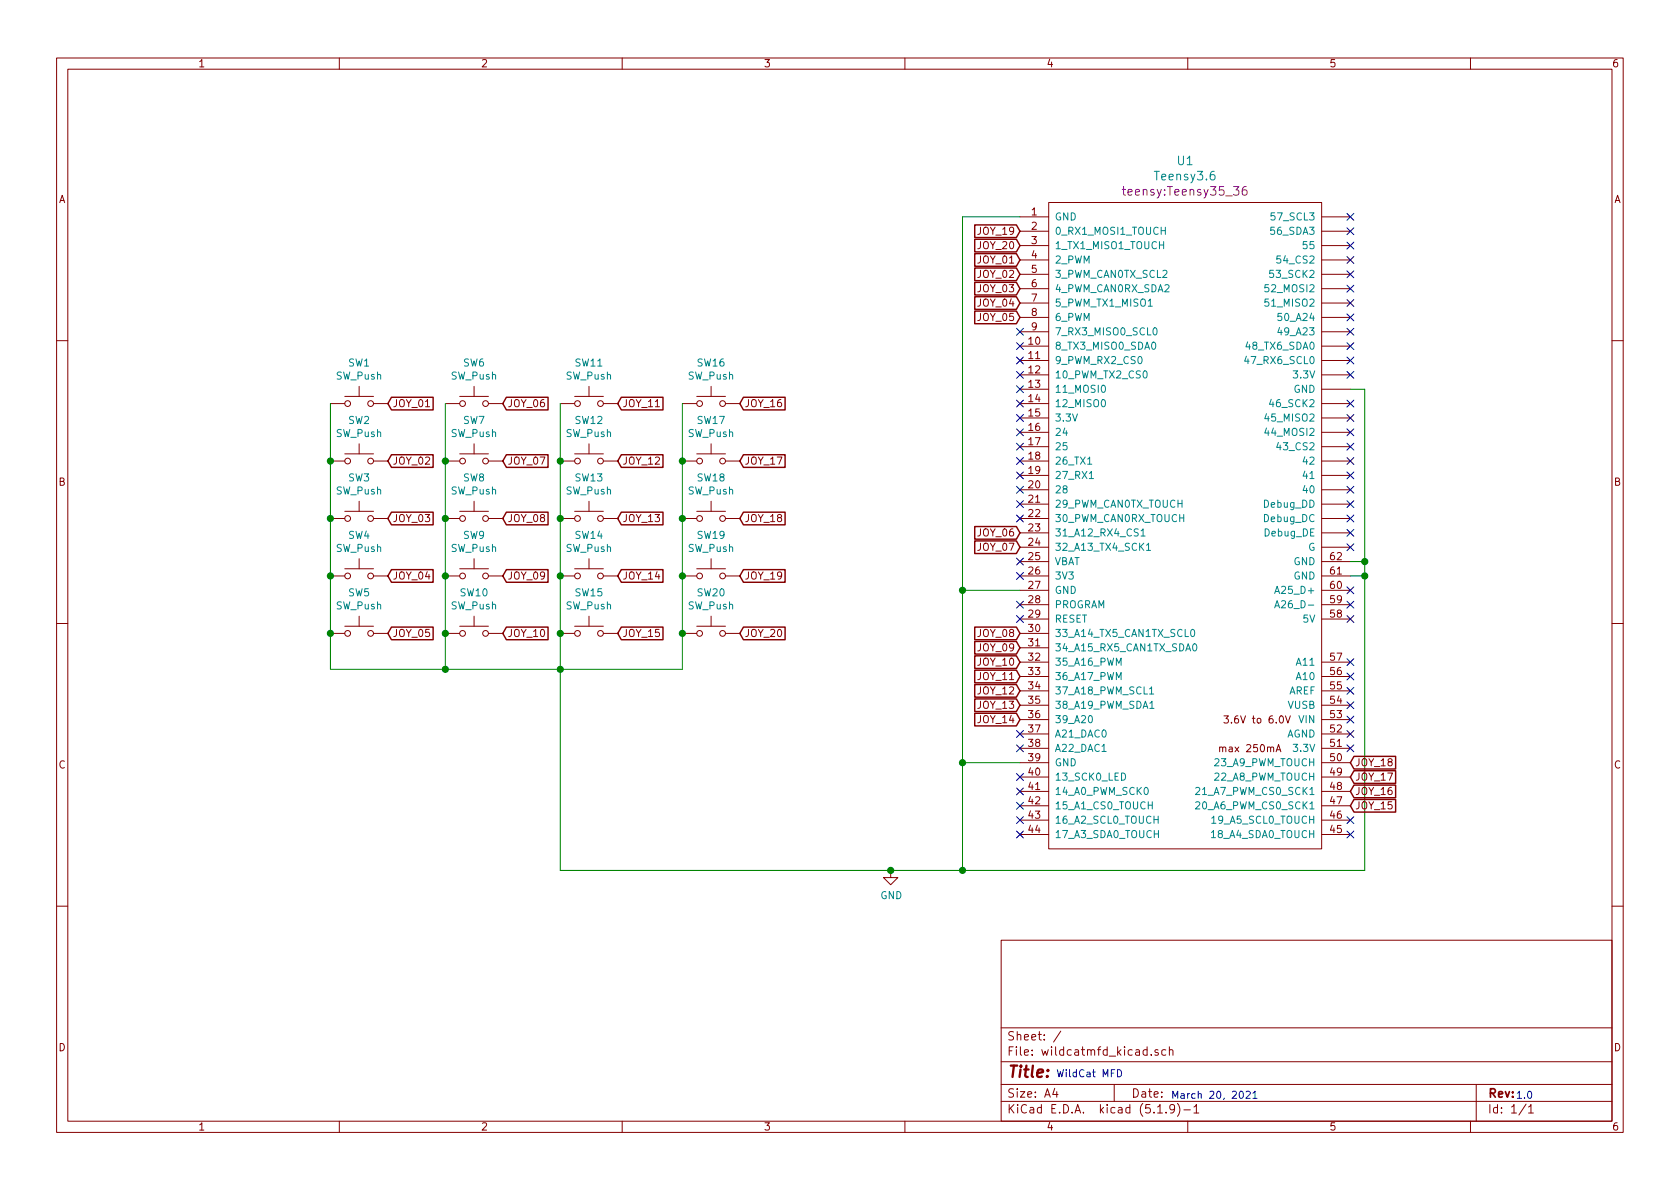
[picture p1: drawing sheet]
<svg xmlns="http://www.w3.org/2000/svg" width="297mm" height="210mm" viewBox="0 0 297 210" stroke-linecap="round" stroke-linejoin="round" font-family="sans-serif">
<g fill="none" stroke="#840000" stroke-width=".18">
<path d="M10 10.3h277v189.9h-277zM12 12.2h273v186.1h-273zM60 10.3v1.9M110 10.3v1.9M160 10.3v1.9M210 10.3v1.9M260 10.3v1.9M180.3 38.3h5.1M185.4 35.8h48.3v114.3h-48.3zM233.7 38.3h5.1M180.3 40.9h5.1M180.3 43.4h5.1"/>
<path d="M180.3 46h5.1M180.3 48.5h5.1M180.3 51h5.1M180.3 53.6h5.1M180.3 56.1h5.1M180.3 58.7h5.1M233.7 40.9h5.1M233.7 43.4h5.1M233.7 46h5.1M233.7 48.5h5.1M233.7 51h5.1M233.7 53.6h5.1"/>
<path d="M233.7 56.1h5.1M233.7 58.7h5.1M10 60.2h2M58.4 71.4h2.6M61 70.1h5M63.5 68.3v1.8M63.5 78.5v1.8M66 71.4h2.6M78.7 71.4h2.6M81.3 70.1h5.1M83.8 68.3v1.8M83.8 78.5v1.8"/>
<path d="M86.4 71.4h2.5M99.1 71.4h2.5M101.6 70.1h5.1M104.1 68.3v1.8M104.1 78.5v1.8M106.7 71.4h2.5M120.6 71.4h2.6M123.2 70.1h5.1M125.7 68.3v1.8M125.7 78.5v1.8M128.3 71.4h2.5M180.3 71.4h5.1"/>
<path d="M180.3 61.2h5.1M180.3 63.7h5.1M180.3 66.3h5.1M180.3 68.8h5.1M180.3 73.9h5.1M180.3 76.4h5.1M180.3 79h5.1M233.7 71.4h5.1M233.7 61.2h5.1M233.7 63.7h5.1M233.7 66.3h5.1M233.7 68.8h5.1"/>
<path d="M233.7 73.9h5.1M233.7 76.4h5.1M233.7 79h5.1M285 60.2h2M58.4 91.7h2.6M58.4 81.5h2.6M61 90.4h5M61 80.3h5M63.5 88.6v1.8M63.5 98.8v1.8M66 91.7h2.6M66 81.5h2.6"/>
<path d="M78.7 91.7h2.6M78.7 81.5h2.6M81.3 90.4h5.1M81.3 80.3h5.1M83.8 88.6v1.8M83.8 98.8v1.8M86.4 91.7h2.5M86.4 81.5h2.5M99.1 91.7h2.5M99.1 81.5h2.5M101.6 90.4h5.1M101.6 80.3h5.1"/>
<path d="M104.1 88.6v1.8M104.1 98.8v1.8M106.7 91.7h2.5M106.7 81.5h2.5M120.6 91.7h2.6M120.6 81.5h2.6M123.2 90.4h5.1M123.2 80.3h5.1M125.7 88.6v1.8M125.7 98.8v1.8M128.3 91.7h2.5M128.3 81.5h2.5"/>
<path d="M180.3 91.7h5.1M180.3 81.5h5.1M180.3 84.1h5.1M180.3 86.6h5.1M180.3 89.1h5.1M180.3 94.2h5.1M180.3 96.8h5.1M180.3 99.3h5.1M233.7 91.7h5.1M233.7 81.5h5.1M233.7 84.1h5.1M233.7 86.6h5.1"/>
<path d="M233.7 89.1h5.1M233.7 94.2h5.1M233.7 96.8h5.1M233.7 99.3h5.1M10 110.3h2M58.4 101.8h2.6M58.4 112h2.6M61 100.6h5M61 110.7h5M63.5 109v1.7M66 101.8h2.6M66 112h2.6"/>
<path d="M78.7 101.8h2.6M78.7 112h2.6M81.3 100.6h5.1M81.3 110.7h5.1M83.8 109v1.7M86.4 101.8h2.5M86.4 112h2.5M99.1 101.8h2.5M99.1 112h2.5M101.6 100.6h5.1M101.6 110.7h5.1M104.1 109v1.7"/>
<path d="M106.7 101.8h2.5M106.7 112h2.5M120.6 101.8h2.6M120.6 112h2.6M123.2 100.6h5.1M123.2 110.7h5.1M125.7 109v1.7M128.3 101.8h2.5M128.3 112h2.5M180.3 101.8h5.1M180.3 112h5.1M180.3 104.4h5.1"/>
<path d="M180.3 106.9h5.1M180.3 109.5h5.1M180.3 114.5h5.1M180.3 117.1h5.1M180.3 119.6h5.1M233.7 101.8h5.1M233.7 104.4h5.1M233.7 106.9h5.1M233.7 109.5h5.1M233.7 117.1h5.1M233.7 119.6h5.1M285 110.3h2"/>
<path d="M180.3 122.2h5.1M180.3 124.7h5.1M180.3 127.2h5.1M180.3 129.8h5.1M180.3 132.3h5.1M180.3 134.9h5.1M180.3 137.4h5.1M180.3 139.9h5.1M216.4 126.6h.8l-.4 .5 .3 .1 .1 .4-.3 .3-.5-.2M225.6 132.9l.5-1.2 .4 1.2M225.8 132.6h.5M227.3 126.6l.4 1.3 .4-1.3"/>
<path d="M233.7 122.2h5.1M233.7 124.7h5.1M233.7 127.2h5.1M233.7 129.8h5.1M233.7 132.3h5.1M233.7 134.9h5.1M233.7 137.4h5.1M233.7 139.9h5.1M157.5 153.9v1.3h1.2l-1.2 1.3-1.3-1.3h1.3M180.3 142.5h5.1M180.3 145h5.1M180.3 147.6h5.1"/>
<path d="M233.7 142.5h5.1M233.7 145h5.1M233.7 147.6h5.1M10 160.2h2M177 166.3h108v32h-108zM285 160.2h2M60 198.3v1.9M110 198.3v1.9M160 198.3v1.9M177 194.8h108M177 191.8h108M177 187.8h108"/>
<path d="M177 181.8h108M186.5 192.5l-.4 1h1M186.8 193v1M187.6 182.3l-1.3 2M197 191.8v3M203.6 186.5v.1M204.7 196.8h.8M204.7 185.7l-.3-.1-.2 .2 .1 .2 .4 .2v.3h-.5M206.1 185.7l-.4-.1-.3 .3 .1 .6 .2 .1 .4-.1M206.2 196.7v.1M206.8 185.7l.2-.1 .3 .1 .1 .9M206.8 185.1v1.5"/>
<path d="M207.7 196l-.1 .1a.48 .48 0 0 1-.6 .1l-.2-.2 .2-.6a.48 .48 0 0 1 .6 .1 1.27 1.27 0 0 1-.2 1.2l-.4 .1M208.2 195.1a1.71 1.71 0 0 1 0 2.3M209.3 196.3h1.2M210 198.3v1.9M211.1 195.8l.4-.5v1.5M211.1 196.8h.9M260 198.3v1.9M261 191.8v6.5M269.8 195.2l-1.2 2M270.3 195.8l.4-.5v1.5M270.3 196.8h.8"/>
<circle cx="61.5" cy="71.4" r=".51"/>
<circle cx="65.5" cy="71.4" r=".51"/>
<circle cx="81.8" cy="71.4" r=".51"/>
<circle cx="85.9" cy="71.4" r=".51"/>
<circle cx="102.1" cy="71.4" r=".51"/>
<circle cx="106.2" cy="71.4" r=".51"/>
<circle cx="123.7" cy="71.4" r=".51"/>
<circle cx="127.8" cy="71.4" r=".51"/>
<circle cx="61.5" cy="81.5" r=".51"/>
<circle cx="61.5" cy="91.7" r=".51"/>
<circle cx="65.5" cy="81.5" r=".51"/>
<circle cx="65.5" cy="91.7" r=".51"/>
<circle cx="81.8" cy="81.5" r=".51"/>
<circle cx="81.8" cy="91.7" r=".51"/>
<circle cx="85.9" cy="91.7" r=".51"/>
<circle cx="85.9" cy="81.5" r=".51"/>
<circle cx="102.1" cy="81.5" r=".51"/>
<circle cx="102.1" cy="91.7" r=".51"/>
<circle cx="106.2" cy="91.7" r=".51"/>
<circle cx="106.2" cy="81.5" r=".51"/>
<circle cx="123.7" cy="81.5" r=".51"/>
<circle cx="123.7" cy="91.7" r=".51"/>
<circle cx="127.8" cy="81.5" r=".51"/>
<circle cx="127.8" cy="91.7" r=".51"/>
<circle cx="61.5" cy="112" r=".51"/>
<circle cx="61.5" cy="101.8" r=".51"/>
<circle cx="65.5" cy="112" r=".51"/>
<circle cx="65.5" cy="101.8" r=".51"/>
<circle cx="81.8" cy="101.8" r=".51"/>
<circle cx="81.8" cy="112" r=".51"/>
<circle cx="85.9" cy="101.8" r=".51"/>
<circle cx="85.9" cy="112" r=".51"/>
<circle cx="102.1" cy="112" r=".51"/>
<circle cx="102.1" cy="101.8" r=".51"/>
<circle cx="106.2" cy="101.8" r=".51"/>
<circle cx="106.2" cy="112" r=".51"/>
<circle cx="123.7" cy="112" r=".51"/>
<circle cx="123.7" cy="101.8" r=".51"/>
<circle cx="127.8" cy="112" r=".51"/>
<circle cx="127.8" cy="101.8" r=".51"/>
</g>
<g fill="none" stroke="#008484" stroke-width=".18">
<path d="M203 54.1h.7M204 58.1l.2-.1a.69 .69 0 0 1 .4 .6 .69 .69 0 0 1-.4 .6l-.3-.2v-.3zM224.3 52.9h-.6l-.1 .6 .5-.1 .3 .2v.3l-.3 .2-.5-.1M224.3 50.3h-.6l-.1 .6 .5-.1 .3 .3v.3l-.3 .2-.5-.1M194.8 70.8l.2-.1a.67 .67 0 0 1 .5 .6 .67 .67 0 0 1-.5 .6l-.3-.5zM194.9 68.2l.1-.1a.67 .67 0 0 1 .5 .7 .67 .67 0 0 1-.5 .6 .83 .83 0 0 1-.1-1.2zM203.7 60.6l.2-.1a.67 .67 0 0 1 .5 .6 .67 .67 0 0 1-.5 .7l-.3-.5zM220.4 63l-.3 .9h.8M223.9 75.7l-.3 .9h.8M223.9 73.1l-.3 .9h.8M192.3 82.1h.7M192.6 84.6h.7"/>
<path d="M201.8 93.9l.3-.4v1.3M201.8 94.8h.7M202.7 96.4l.4-.3v1.2M202.7 97.3h.7M210.7 111.4l.1-.1a.69 .69 0 0 1 .4 .6 .69 .69 0 0 1-.4 .7 .83 .83 0 0 1-.1-1.2zM211 114l.2-.2a.67 .67 0 0 1 .4 .7 .67 .67 0 0 1-.4 .6l-.3-.2v-.3zM225.4 107.5l.4-1.3 .4 1.3M225.4 104.9l.4-1.2 .4 1.2M225.5 107.1h.6M225.5 104.6h.6M192.6 126.6l.1-.1a.69 .69 0 0 1 .5 .7 .69 .69 0 0 1-.5 .6 .83 .83 0 0 1-.1-1.2zM194.8 132.9h.8"/>
<path d="M198.3 136.7a.64 .64 0 0 1 .7 .6 .64 .64 0 0 1-.7 .7zM202.4 139.4l.2-.2a.67 .67 0 0 1 .4 .7 .67 .67 0 0 1-.4 .6l-.3-.2v-.3zM203.3 121.8l.3-.3v1.2M203.3 122.7h.7M203.3 125.3h.7M211.4 139.4l.5-.2 .2 .4-.7 .9h.7M203 142.4h.7M203.7 141.8v1.2M204 144.9h.8M204.8 144.3v1.3M211.4 141.9l.5-.1 .2 .3-.7 .9h.7"/>
</g>
<path d="M198.4 33.5h.6M220.3 33a.59 .59 0 0 0-.7 .6v.6l.2 .2 .4 .1 .2-.1 .1-.5-.2-.3h-.4l-.3 .3" fill="none" stroke="#840084" stroke-width=".18"/>
<path d="M180.3 38.3h-10.1v115.6M58.4 71.4v47h62.2v-47M78.7 71.4v47M238.8 68.8h2.5v85.1h-142.2v-82.5M238.8 99.3h2.5M170.2 104.4h10.1M238.8 101.8h2.5M170.2 134.9h10.1" fill="none" stroke="#008400" stroke-width=".18"/>
<g fill="none" stroke="#840000" stroke-width=".25">
<path d="M172.3 39.8h7.4l.6 1.1-.6 1.1h-7.4zM172.3 44.9h7.4l.6 1.1-.6 1.1h-7.4zM172.3 42.3h7.4l.6 1.1-.6 1.1h-7.4zM172.3 49.9h7.4l.6 1.1-.6 1.2h-7.4zM172.3 47.4h7.4l.6 1.1-.6 1.1h-7.4zM172.3 52.5h7.4l.6 1.1-.6 1.1h-7.4zM172.3 55h7.4l.6 1.1-.6 1.1h-7.4zM69.2 70.3h7.4v2.2h-7.4l-.6-1.1zM89.5 70.3h7.4v2.2h-7.4l-.6-1.1zM109.9 70.3h7.3v2.2h-7.3l-.7-1.1zM131.4 70.3h7.4v2.2h-7.4l-.6-1.1zM69.2 90.6h7.4v2.2h-7.4l-.6-1.1z"/>
<path d="M69.2 80.4h7.4v2.2h-7.4l-.6-1.1zM89.5 80.4h7.4v2.2h-7.4l-.6-1.1zM89.5 90.6h7.4v2.2h-7.4l-.6-1.1zM109.9 90.6h7.3v2.2h-7.3l-.7-1.1zM109.9 80.4h7.3v2.2h-7.3l-.7-1.1zM131.4 90.6h7.4v2.2h-7.4l-.6-1.1zM131.4 80.4h7.4v2.2h-7.4l-.6-1.1zM172.3 95.7h7.4l.6 1.1-.6 1.1h-7.4zM172.3 93.1h7.4l.6 1.1-.6 1.1h-7.4zM69.2 110.9h7.4v2.2h-7.4l-.6-1.1zM69.2 100.7h7.4v2.3h-7.4l-.6-1.2zM89.5 110.9h7.4v2.2h-7.4l-.6-1.1z"/>
<path d="M89.5 100.7h7.4v2.3h-7.4l-.6-1.2zM109.9 110.9h7.3v2.2h-7.3l-.7-1.1zM109.9 100.7h7.3v2.3h-7.3l-.7-1.2zM131.4 110.9h7.4v2.2h-7.4l-.6-1.1zM131.4 100.7h7.4v2.3h-7.4l-.6-1.2zM172.3 116h7.4l.6 1.1-.6 1.1h-7.4zM172.3 110.9h7.4l.6 1.1-.6 1.1h-7.4zM172.3 113.4h7.4l.6 1.1-.6 1.2h-7.4zM172.3 118.5h7.4l.6 1.1-.6 1.1h-7.4zM172.3 126.1h7.4l.6 1.1-.6 1.2h-7.4zM172.3 123.6h7.4l.6 1.1-.6 1.1h-7.4zM172.3 121.1h7.4l.6 1.1-.6 1.1h-7.4z"/>
<path d="M239.4 138.8h7.4v2.3h-7.4l-.6-1.2zM239.4 136.3h7.4v2.2h-7.4l-.6-1.1zM239.4 133.8h7.4v2.2h-7.4l-.6-1.1zM239.4 141.4h7.4v2.2h-7.4l-.6-1.1z"/>
</g>
<path d="M197.6 189.1a.64 .64 0 0 1 .7 .7 .64 .64 0 0 1-.7 .6zM219.2 193.1l.2-.1a.67 .67 0 0 1 .5 .6 .67 .67 0 0 1-.5 .6l-.3-.5zM220.3 193.1l.5-.1 .3 .3-.8 .9h.8M221.5 193.3l.4-.3v1.2M221.5 194.2h.7" fill="none" stroke="#0000c2" stroke-width=".18"/>
<g fill="#008400" stroke="#008400" stroke-width=".25">
<circle cx="58.4" cy="112" r=".51"/>
<circle cx="99.1" cy="81.5" r=".51"/>
<circle cx="120.7" cy="81.5" r=".51"/>
<circle cx="78.7" cy="101.8" r=".51"/>
<circle cx="241.3" cy="99.3" r=".51"/>
<circle cx="78.7" cy="91.7" r=".51"/>
<circle cx="78.7" cy="81.5" r=".51"/>
<circle cx="58.4" cy="101.8" r=".51"/>
<circle cx="241.3" cy="101.8" r=".51"/>
<circle cx="58.4" cy="91.7" r=".51"/>
<circle cx="99.1" cy="91.7" r=".51"/>
<circle cx="58.4" cy="81.5" r=".51"/>
<circle cx="120.7" cy="91.7" r=".51"/>
<circle cx="170.2" cy="104.4" r=".51"/>
<circle cx="170.2" cy="134.9" r=".51"/>
<circle cx="78.7" cy="118.4" r=".51"/>
<circle cx="78.7" cy="112" r=".51"/>
<circle cx="157.5" cy="153.9" r=".51"/>
<circle cx="99.1" cy="118.4" r=".51"/>
<circle cx="120.7" cy="112" r=".51"/>
<circle cx="99.1" cy="112" r=".51"/>
<circle cx="99.1" cy="101.8" r=".51"/>
<circle cx="170.2" cy="153.9" r=".51"/>
<circle cx="120.7" cy="101.8" r=".51"/>
</g>
<g fill="none" stroke="#000084" stroke-width=".18">
<path d="M238.2 37.7l1.2 1.3M239.4 37.7l-1.2 1.3M179.7 58.1l1.2 1.2M180.9 58.1l-1.2 1.2M238.2 47.9l1.2 1.2M238.2 40.3l1.2 1.2M238.2 42.8l1.2 1.2M238.2 45.4l1.2 1.2M238.2 50.4l1.2 1.3M238.2 53l1.2 1.2M238.2 55.5l1.2 1.2M238.2 58.1l1.2 1.2"/>
<path d="M239.4 47.9l-1.2 1.2M239.4 40.3l-1.2 1.2M239.4 42.8l-1.2 1.2M239.4 45.4l-1.2 1.2M239.4 50.4l-1.2 1.3M239.4 53l-1.2 1.2M239.4 55.5l-1.2 1.2M239.4 58.1l-1.2 1.2M179.7 78.4l1.2 1.2M179.7 75.8l1.2 1.3M179.7 70.8l1.2 1.2M179.7 65.7l1.2 1.2"/>
<path d="M179.7 63.1l1.2 1.3M179.7 60.6l1.2 1.2M179.7 73.3l1.2 1.2M179.7 68.2l1.2 1.2M180.9 78.4l-1.2 1.2M180.9 75.8l-1.2 1.3M180.9 70.8l-1.2 1.2M180.9 65.7l-1.2 1.2M180.9 63.1l-1.2 1.3M180.9 60.6l-1.2 1.2M180.9 73.3l-1.2 1.2M180.9 68.2l-1.2 1.2"/>
<path d="M238.2 78.4l1.2 1.2M238.2 75.8l1.2 1.3M238.2 60.6l1.2 1.2M238.2 63.1l1.2 1.3M238.2 65.7l1.2 1.2M238.2 70.8l1.2 1.2M238.2 73.3l1.2 1.2M239.4 73.3l-1.2 1.2M239.4 78.4l-1.2 1.2M239.4 75.8l-1.2 1.3M239.4 60.6l-1.2 1.2M239.4 63.1l-1.2 1.3"/>
<path d="M239.4 65.7l-1.2 1.2M239.4 70.8l-1.2 1.2M179.7 91.1l1.2 1.2M179.7 88.5l1.2 1.3M179.7 86l1.2 1.2M179.7 83.5l1.2 1.2M179.7 80.9l1.2 1.2M179.7 98.7l1.2 1.2M180.9 91.1l-1.2 1.2M180.9 88.5l-1.2 1.3M180.9 86l-1.2 1.2M180.9 83.5l-1.2 1.2"/>
<path d="M180.9 80.9l-1.2 1.2M180.9 98.7l-1.2 1.2M238.2 80.9l1.2 1.2M238.2 83.5l1.2 1.2M238.2 86l1.2 1.2M238.2 88.5l1.2 1.3M238.2 91.1l1.2 1.2M238.2 93.6l1.2 1.2M238.2 96.2l1.2 1.2M239.4 88.5l-1.2 1.3M239.4 86l-1.2 1.2M239.4 80.9l-1.2 1.2"/>
<path d="M239.4 83.5l-1.2 1.2M239.4 91.1l-1.2 1.2M239.4 93.6l-1.2 1.2M239.4 96.2l-1.2 1.2M179.7 108.9l1.2 1.2M179.7 106.3l1.2 1.2M179.7 101.2l1.2 1.3M180.9 106.3l-1.2 1.2M180.9 108.9l-1.2 1.2M180.9 101.2l-1.2 1.3M238.2 119l1.2 1.2M238.2 116.5l1.2 1.2"/>
<path d="M238.2 108.9l1.2 1.2M238.2 106.3l1.2 1.2M238.2 103.8l1.2 1.2M239.4 119l-1.2 1.2M239.4 116.5l-1.2 1.2M239.4 108.9l-1.2 1.2M239.4 106.3l-1.2 1.2M239.4 103.8l-1.2 1.2M179.7 139.3l1.2 1.3M179.7 131.7l1.2 1.2M179.7 129.2l1.2 1.2M179.7 136.8l1.2 1.2"/>
<path d="M180.9 139.3l-1.2 1.3M180.9 131.7l-1.2 1.2M180.9 129.2l-1.2 1.2M180.9 136.8l-1.2 1.2M238.2 131.7l1.2 1.2M238.2 129.2l1.2 1.2M238.2 126.6l1.2 1.3M238.2 124.1l1.2 1.2M238.2 121.6l1.2 1.2M239.4 131.7l-1.2 1.2M239.4 129.2l-1.2 1.2M239.4 126.6l-1.2 1.3"/>
<path d="M239.4 124.1l-1.2 1.2M239.4 121.6l-1.2 1.2M179.7 147l1.2 1.2M179.7 144.4l1.2 1.2M179.7 141.9l1.2 1.2M180.9 147l-1.2 1.2M180.9 144.4l-1.2 1.2M180.9 141.9l-1.2 1.2M238.2 147l1.2 1.2M238.2 144.4l1.2 1.2M239.4 147l-1.2 1.2M239.4 144.4l-1.2 1.2"/>
</g>
<text font-size="2.8" fill="#840000" x="178" y="190.5">Title:</text>
<text font-size="2.1" fill="#008484" x="208.2" y="29.2">U1</text>
<g font-size="2.1" fill="#840084">
<text x="199.2" y="34.6">teensy:Teensy35_36</text>
<text x="204.4" y="31.9">Teensy3.6</text>
</g>
<g font-size="2.1" fill="#840000">
<text x="178" y="184">Sheet: /</text>
<text x="178" y="186.7">File: wildcatmfd_kicad.sch</text>
<text x="178" y="196.9">KiCad E.D.A. kicad (5.1.9)-1</text>
<text x="178" y="194.1">Size: A4</text>
<text x="200" y="194.1">Date:</text>
<text x="263" y="194.1">Rev:</text>
<text x="263" y="196.9">Id: 1/1</text>
</g>
<g font-size="1.8" fill="#840000">
<text x="35" y="11.9">1</text>
<text x="85" y="11.9">2</text>
<text x="135" y="11.9">3</text>
<text x="185" y="11.9">4</text>
<text x="235" y="11.9">5</text>
<text x="285" y="11.9">6</text>
<text x="10.4" y="35.9">A</text>
<text x="285.4" y="35.9">A</text>
<text x="173.1" y="41.5">JOY_19</text>
<text x="182.4" y="38.1">1</text>
<text x="182.4" y="40.6">2</text>
<text x="173.1" y="46.6">JOY_01</text>
<text x="173.1" y="44.1">JOY_20</text>
<text x="182.4" y="43.2">3</text>
<text x="182.4" y="45.7">4</text>
<text x="173.1" y="51.7">JOY_03</text>
<text x="173.1" y="49.1">JOY_02</text>
<text x="182.4" y="48.3">5</text>
<text x="182.4" y="50.8">6</text>
<text x="182.4" y="53.3">7</text>
<text x="173.1" y="54.2">JOY_04</text>
<text x="173.1" y="56.8">JOY_05</text>
<text x="182.4" y="55.9">8</text>
<text x="182.4" y="58.4">9</text>
<text x="181.9" y="61">10</text>
<text x="181.9" y="63.5">11</text>
<text x="181.9" y="66">12</text>
<text x="181.9" y="68.6">13</text>
<text x="181.9" y="71.1">14</text>
<text x="69.4" y="72">JOY_01</text>
<text x="89.7" y="72">JOY_06</text>
<text x="110" y="72">JOY_11</text>
<text x="131.6" y="72">JOY_16</text>
<text x="181.9" y="73.7">15</text>
<text x="181.9" y="76.2">16</text>
<text x="69.4" y="82.2">JOY_02</text>
<text x="89.7" y="82.2">JOY_07</text>
<text x="110" y="82.2">JOY_12</text>
<text x="131.6" y="82.2">JOY_17</text>
<text x="181.9" y="78.7">17</text>
<text x="181.9" y="81.3">18</text>
<text x="181.9" y="83.8">19</text>
<text x="10.4" y="85.9">B</text>
<text x="181.9" y="86.4">20</text>
<text x="181.9" y="88.9">21</text>
<text x="285.4" y="85.9">B</text>
<text x="69.4" y="92.3">JOY_03</text>
<text x="89.7" y="92.3">JOY_08</text>
<text x="110" y="92.3">JOY_13</text>
<text x="131.6" y="92.3">JOY_18</text>
<text x="173.1" y="94.9">JOY_06</text>
<text x="181.9" y="91.4">22</text>
<text x="181.9" y="94">23</text>
<text x="173.1" y="97.4">JOY_07</text>
<text x="181.9" y="96.5">24</text>
<text x="181.9" y="99.1">25</text>
<text x="181.9" y="101.6">26</text>
<text x="235.3" y="101.6">61</text>
<text x="235.3" y="99.1">62</text>
<text x="69.4" y="102.5">JOY_04</text>
<text x="89.7" y="102.5">JOY_09</text>
<text x="110" y="102.5">JOY_14</text>
<text x="131.6" y="102.5">JOY_19</text>
<text x="181.9" y="104.1">27</text>
<text x="181.9" y="106.7">28</text>
<text x="235.3" y="106.7">59</text>
<text x="235.3" y="104.1">60</text>
<text x="69.4" y="112.6">JOY_05</text>
<text x="89.7" y="112.6">JOY_10</text>
<text x="110" y="112.6">JOY_15</text>
<text x="131.6" y="112.6">JOY_20</text>
<text x="173.1" y="112.6">JOY_08</text>
<text x="181.9" y="109.2">29</text>
<text x="181.9" y="111.8">30</text>
<text x="235.3" y="109.2">58</text>
<text x="173.1" y="117.7">JOY_10</text>
<text x="173.1" y="115.2">JOY_09</text>
<text x="181.9" y="114.3">31</text>
<text x="181.9" y="116.8">32</text>
<text x="181.9" y="119.4">33</text>
<text x="235.3" y="119.4">56</text>
<text x="235.3" y="116.8">57</text>
<text x="173.1" y="125.3">JOY_13</text>
<text x="173.1" y="120.3">JOY_11</text>
<text x="173.1" y="122.8">JOY_12</text>
<text x="181.9" y="121.9">34</text>
<text x="181.9" y="124.5">35</text>
<text x="235.3" y="124.5">54</text>
<text x="235.3" y="121.9">55</text>
<text x="173.1" y="127.9">JOY_14</text>
<text x="181.9" y="127">36</text>
<text x="181.9" y="129.5">37</text>
<text x="217.3" y="127.9">3.6V to 6.0V</text>
<text x="235.3" y="129.5">52</text>
<text x="235.3" y="127">53</text>
<text x="10.4" y="135.9">C</text>
<text x="181.9" y="132.1">38</text>
<text x="181.9" y="134.6">39</text>
<text x="181.9" y="137.2">40</text>
<text x="216.1" y="133">max 250mA</text>
<text x="235.3" y="137.2">49</text>
<text x="235.3" y="134.6">50</text>
<text x="235.3" y="132.1">51</text>
<text x="239.5" y="135.5">JOY_18</text>
<text x="285.4" y="135.9">C</text>
<text x="181.9" y="139.7">41</text>
<text x="181.9" y="142.2">42</text>
<text x="235.3" y="142.2">47</text>
<text x="235.3" y="139.7">48</text>
<text x="239.5" y="143.1">JOY_15</text>
<text x="239.5" y="140.6">JOY_16</text>
<text x="239.5" y="138">JOY_17</text>
<text x="181.9" y="144.8">43</text>
<text x="181.9" y="147.3">44</text>
<text x="235.3" y="147.3">45</text>
<text x="235.3" y="144.8">46</text>
<text x="10.4" y="185.9">D</text>
<text x="285.4" y="185.9">D</text>
<text x="35" y="199.9">1</text>
<text x="85" y="199.9">2</text>
<text x="135" y="199.9">3</text>
<text x="185" y="199.9">4</text>
<text x="235" y="199.9">5</text>
<text x="285" y="199.9">6</text>
</g>
<g font-size="1.8" fill="#008484">
<text x="186.4" y="39">GND</text>
<text x="186.4" y="41.5">0_RX1_MOSI1_TOUCH</text>
<text x="225" y="41.5">56_SDA3</text>
<text x="225.2" y="39">57_SCL3</text>
<text x="186.4" y="44.1">1_TX1_MISO1_TOUCH</text>
<text x="186.4" y="46.6">2_PWM</text>
<text x="226.3" y="46.6">54_CS2</text>
<text x="230.7" y="44.1">55</text>
<text x="186.4" y="49.1">3_PWM_CAN0TX_SCL2</text>
<text x="186.4" y="51.7">4_PWM_CAN0RX_SDA2</text>
<text x="224.2" y="51.7">52_MOSI2</text>
<text x="225" y="49.1">53_SCK2</text>
<text x="186.4" y="54.2">5_PWM_TX1_MISO1</text>
<text x="186.4" y="56.8">6_PWM</text>
<text x="186.4" y="59.3">7_RX3_MISO0_SCL0</text>
<text x="224.2" y="54.2">51_MISO2</text>
<text x="226.5" y="59.3">49_A23</text>
<text x="226.5" y="56.8">50_A24</text>
<text x="61.6" y="64.8">SW1</text>
<text x="81.9" y="64.8">SW6</text>
<text x="101.7" y="64.8">SW11</text>
<text x="123.3" y="64.8">SW16</text>
<text x="186.4" y="61.8">8_TX3_MISO0_SDA0</text>
<text x="186.4" y="64.4">9_PWM_RX2_CS0</text>
<text x="220.8" y="64.4">47_RX6_SCL0</text>
<text x="220.8" y="61.8">48_TX6_SDA0</text>
<text x="59.4" y="67.1">SW_Push</text>
<text x="79.8" y="67.1">SW_Push</text>
<text x="100.1" y="67.1">SW_Push</text>
<text x="121.7" y="67.1">SW_Push</text>
<text x="186.4" y="66.9">10_PWM_TX2_CS0</text>
<text x="186.4" y="69.5">11_MOSI0</text>
<text x="228.7" y="69.5">GND</text>
<text x="229" y="66.9">3.3V</text>
<text x="59.4" y="77.3">SW_Push</text>
<text x="61.6" y="75">SW2</text>
<text x="79.8" y="77.3">SW_Push</text>
<text x="81.9" y="75">SW7</text>
<text x="100.1" y="77.3">SW_Push</text>
<text x="101.7" y="75">SW12</text>
<text x="121.7" y="77.3">SW_Push</text>
<text x="123.3" y="75">SW17</text>
<text x="186.4" y="72">12_MISO0</text>
<text x="186.4" y="74.5">3.3V</text>
<text x="186.4" y="77.1">24</text>
<text x="224.2" y="77.1">44_MOSI2</text>
<text x="224.2" y="74.5">45_MISO2</text>
<text x="225" y="72">46_SCK2</text>
<text x="186.4" y="79.6">25</text>
<text x="186.4" y="82.2">26_TX1</text>
<text x="226.3" y="79.6">43_CS2</text>
<text x="230.7" y="82.2">42</text>
<text x="59.4" y="87.4">SW_Push</text>
<text x="61.6" y="85.1">SW3</text>
<text x="79.8" y="87.4">SW_Push</text>
<text x="81.9" y="85.1">SW8</text>
<text x="100.1" y="87.4">SW_Push</text>
<text x="101.7" y="85.1">SW13</text>
<text x="121.7" y="87.4">SW_Push</text>
<text x="123.3" y="85.1">SW18</text>
<text x="186.4" y="84.7">27_RX1</text>
<text x="186.4" y="87.2">28</text>
<text x="186.4" y="89.8">29_PWM_CAN0TX_TOUCH</text>
<text x="223.6" y="89.8">Debug_DD</text>
<text x="230.7" y="87.2">40</text>
<text x="230.7" y="84.7">41</text>
<text x="61.6" y="95.3">SW4</text>
<text x="81.9" y="95.3">SW9</text>
<text x="101.7" y="95.3">SW14</text>
<text x="123.3" y="95.3">SW19</text>
<text x="186.4" y="92.3">30_PWM_CAN0RX_TOUCH</text>
<text x="186.4" y="94.9">31_A12_RX4_CS1</text>
<text x="223.6" y="92.3">Debug_DC</text>
<text x="223.7" y="94.9">Debug_DE</text>
<text x="59.4" y="97.6">SW_Push</text>
<text x="79.8" y="97.6">SW_Push</text>
<text x="100.1" y="97.6">SW_Push</text>
<text x="121.7" y="97.6">SW_Push</text>
<text x="186.4" y="97.4">32_A13_TX4_SCK1</text>
<text x="186.4" y="99.9">VBAT</text>
<text x="228.7" y="99.9">GND</text>
<text x="231.3" y="97.4">G</text>
<text x="59.4" y="107.8">SW_Push</text>
<text x="61.6" y="105.5">SW5</text>
<text x="79.8" y="107.8">SW_Push</text>
<text x="81.4" y="105.5">SW10</text>
<text x="100.1" y="107.8">SW_Push</text>
<text x="101.7" y="105.5">SW15</text>
<text x="121.7" y="107.8">SW_Push</text>
<text x="123.3" y="105.5">SW20</text>
<text x="186.4" y="102.5">3V3</text>
<text x="186.4" y="105">GND</text>
<text x="186.4" y="107.6">PROGRAM</text>
<text x="226.1" y="105">A25_D+</text>
<text x="226.6" y="107.6">A26_D-</text>
<text x="228.7" y="102.5">GND</text>
<text x="186.4" y="110.1">RESET</text>
<text x="186.4" y="112.6">33_A14_TX5_CAN1TX_SCL0</text>
<text x="230.5" y="110.1">5V</text>
<text x="186.4" y="115.2">34_A15_RX5_CAN1TX_SDA0</text>
<text x="186.4" y="117.7">35_A16_PWM</text>
<text x="229.4" y="117.7">A11</text>
<text x="186.4" y="120.3">36_A17_PWM</text>
<text x="186.4" y="122.8">37_A18_PWM_SCL1</text>
<text x="186.4" y="125.3">38_A19_PWM_SDA1</text>
<text x="227.8" y="125.3">VUSB</text>
<text x="227.8" y="122.8">AREF</text>
<text x="229.4" y="120.3">A10</text>
<text x="186.4" y="127.9">39_A20</text>
<text x="186.4" y="130.4">A21_DAC0</text>
<text x="227.5" y="130.4">AGND</text>
<text x="229.7" y="127.9">VIN</text>
<text x="186.4" y="133">A22_DAC1</text>
<text x="186.4" y="135.5">GND</text>
<text x="214.9" y="135.5">23_A9_PWM_TOUCH</text>
<text x="229" y="133">3.3V</text>
<text x="186.4" y="138">13_SCK0_LED</text>
<text x="186.4" y="140.6">14_A0_PWM_SCK0</text>
<text x="186.4" y="143.1">15_A1_CS0_TOUCH</text>
<text x="212" y="143.1">20_A6_PWM_CS0_SCK1</text>
<text x="212" y="140.6">21_A7_PWM_CS0_SCK1</text>
<text x="214.9" y="138">22_A8_PWM_TOUCH</text>
<text x="186.4" y="145.7">16_A2_SCL0_TOUCH</text>
<text x="186.4" y="148.2">17_A3_SDA0_TOUCH</text>
<text x="214.5" y="148.2">18_A4_SDA0_TOUCH</text>
<text x="214.7" y="145.7">19_A5_SCL0_TOUCH</text>
<text x="155.7" y="159">GND</text>
</g>
<g font-size="1.8" fill="#0000c2">
<text x="186.7" y="190.5">WildCat MFD</text>
<text x="207" y="194.3">March 20, 2021</text>
<text x="268" y="194.3">1.0</text>
</g>
</svg>
